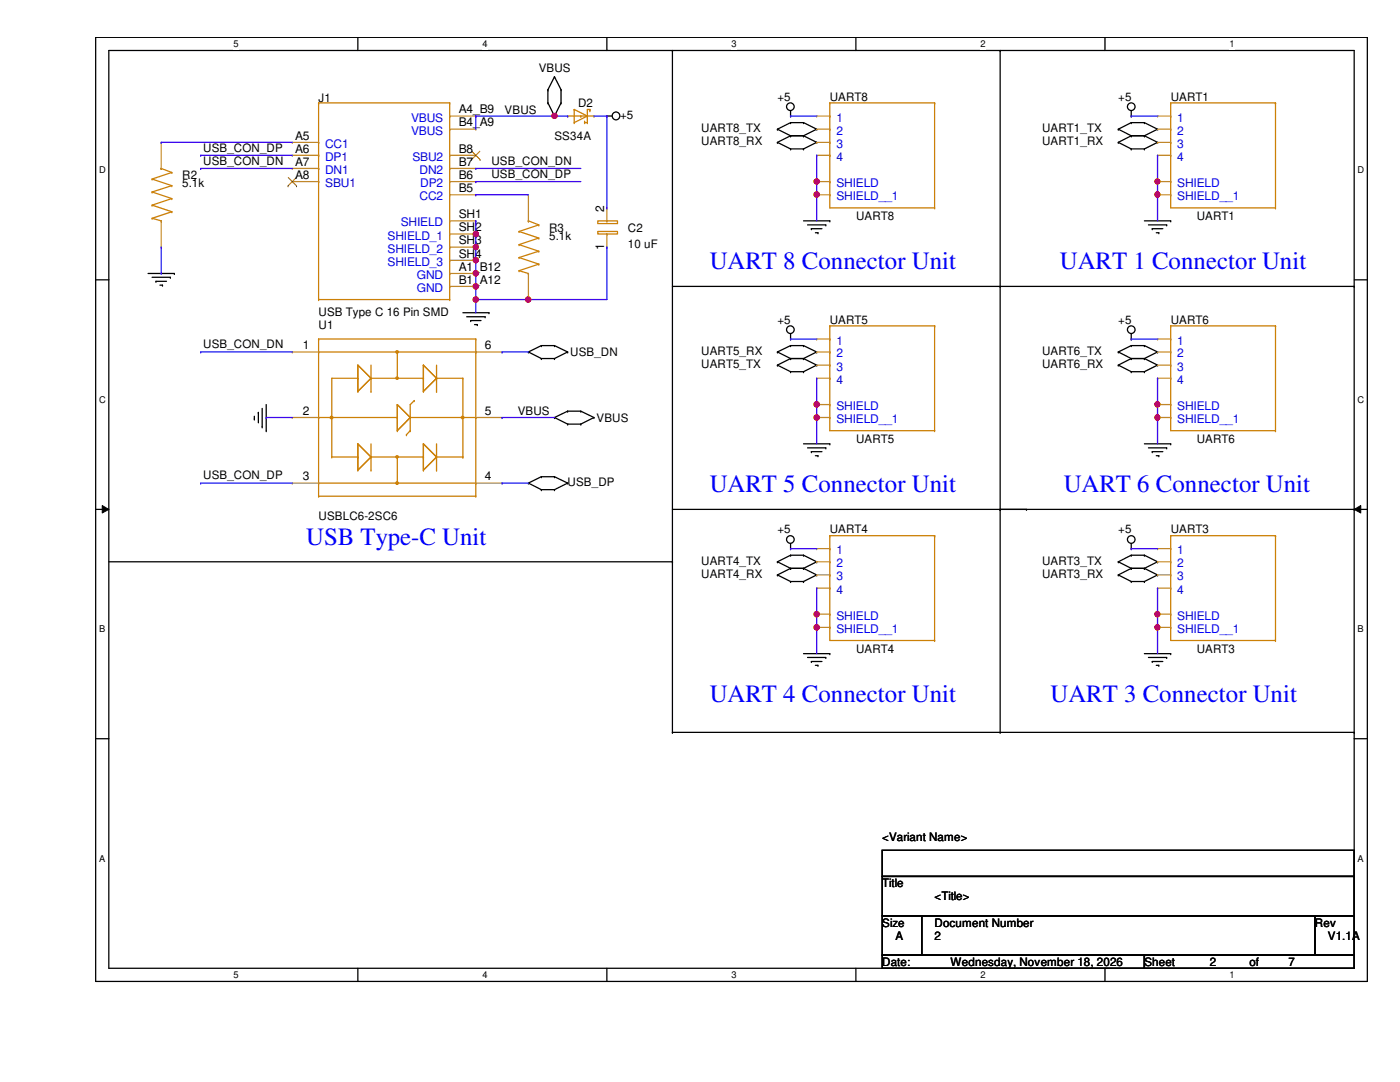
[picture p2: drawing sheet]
<svg xmlns="http://www.w3.org/2000/svg" width="279mm" height="216mm" viewBox="0 0 279 216" stroke-linecap="round" stroke-linejoin="round" font-family="sans-serif">
<path d="M19.1 7.5h253.8v188.3h-253.8zM21.7 10.1h248.6v183.1h-248.6z" fill="none" stroke="#000" stroke-width=".25"/>
<g fill="#fff">
<path d="M46.6 7.7h1v2.1h-1z"/>
<path d="M46.6 193.5h1v2.1h-1z"/>
</g>
<path d="M71.4 7.5v2.6M71.4 193.2v2.6" fill="none" stroke="#000" stroke-width=".25"/>
<g fill="#fff">
<path d="M96.3 7.7h1v2.1h-1z"/>
<path d="M96.3 193.5h1v2.1h-1z"/>
</g>
<path d="M121.1 7.5v2.6M121.1 193.2v2.6" fill="none" stroke="#000" stroke-width=".25"/>
<g fill="#fff">
<path d="M146 7.7h1v2.1h-1z"/>
<path d="M146 193.5h1v2.1h-1z"/>
</g>
<path d="M170.8 7.5v2.6M170.8 193.2v2.6" fill="none" stroke="#000" stroke-width=".25"/>
<g fill="#fff">
<path d="M195.7 7.7h1v2.1h-1z"/>
<path d="M195.7 193.5h1v2.1h-1z"/>
</g>
<path d="M220.5 7.5v2.6M220.5 193.2v2.6" fill="none" stroke="#000" stroke-width=".25"/>
<g fill="#fff">
<path d="M245.4 7.7h1v2.1h-1z"/>
<path d="M245.4 193.5h1v2.1h-1z"/>
<path d="M19.8 32.9h1.3v2.1h-1.3z"/>
<path d="M270.9 32.9h1.3v2.1h-1.3z"/>
<path d="M19.8 78.7h1.3v2.1h-1.3z"/>
<path d="M270.9 78.7h1.3v2.1h-1.3z"/>
</g>
<path d="M19.1 55.8h2.6M270.3 55.8h2.6" fill="none" stroke="#000" stroke-width=".25"/>
<g fill="#fff">
<path d="M19.8 124.5h1.2v2.1h-1.2z"/>
<path d="M270.9 124.5h1.3v2.1h-1.3z"/>
</g>
<path d="M19.1 101.6h2.6M270.3 101.6h2.6" fill="none" stroke="#000" stroke-width=".25"/>
<path d="M20.4 100.9l1.3 .7-1.3 .8zM270.3 101.6l1.3-.7v1.5z" fill="#000"/>
<path d="M20.4 100.9l1.3 .7-1.3 .8zM270.3 101.6l1.3-.7v1.5z" fill="none" stroke="#000" stroke-width=".2"/>
<g fill="#fff">
<path d="M19.8 170.3h1.2v2h-1.2z"/>
<path d="M270.9 170.3h1.3v2h-1.3z"/>
</g>
<g fill="none" stroke="#000" stroke-width=".25">
<path d="M109.3 17.9h.1M109.3 17.9v2.6M110.7 15.3h.1M110.7 15.3l-1.4 2.6M110.7 15.3l1.3 2.6M112 17.9h.1M112 17.9v2.6M134.2 10.1h.1M134.2 10.1v136M199.6 10.1h.1M199.6 10.1v136M109.3 20.5h.1"/>
<path d="M109.3 20.5l1.4 2.7M110.7 23.2h.1M112 20.5h.1M112 20.5l-1.3 2.7M121.1 23.2h.1M121.1 23.2h1.1M155.2 25.8h.1M155.2 28.4h.1M155.2 25.8l2.6 1.3M155.2 28.4l2.6 1.3M157.8 27.1h.1M157.8 24.5h.1"/>
<path d="M157.8 29.7h.1M157.8 23.2h.1M157.8 27.1h2.6M157.8 24.5h2.6M157.8 29.7h2.6M157.8 24.5l-2.6 1.3M157.8 27.1l-2.6 1.3M157.8 22.1v1.1M160.4 27.1h.1M160.4 24.5h.1M160.4 29.7h.1M160.4 24.5l2.6 1.3"/>
<path d="M160.4 27.1l2.6 1.3M163 25.8h.1M163 28.4h.1M163 25.8l-2.6 1.3M163 28.4l-2.6 1.3M223.2 25.8h.1M223.2 28.4h.1M223.2 25.8l2.6 1.3M223.2 28.4l2.6 1.3M225.8 27.1h.1M225.8 24.5h.1M225.8 29.7h.1"/>
<path d="M225.8 23.2h.1M225.8 27.1h2.6M225.8 24.5l-2.6 1.3M225.8 24.5h2.6M225.8 29.7h2.6M225.8 27.1l-2.6 1.3M225.8 22.1v1.1M228.4 27.1h.1M228.4 24.5h.1M228.4 29.7h.1M228.4 24.5l2.6 1.3M228.4 27.1l2.6 1.3"/>
<path d="M231 25.8h.1M231 28.4h.1M231 25.8l-2.6 1.3M231 28.4l-2.6 1.3M29.5 54.6h5.3M30.4 55.3h3.6M31.1 56.1h.1M31.1 56.1h2.1M31.9 56.9h.5M32.4 56.9h.1M34 55.3h.1M34.8 54.6h.1"/>
<path d="M134.2 57.1h136.1M160.4 44.1h5.2M161.2 44.9h3.6M161.9 45.6h.1M161.9 45.6h2.1M162.7 46.4h.5M163.2 46.4h.1M164.8 44.9h.1M165.6 44.1h.1M199.6 57.1h.1M228.4 44.1h5.2M229.2 44.9h3.6"/>
<path d="M230 45.6h.1M230 45.6h2.1M230.8 46.4h.5M231.3 46.4h.1M232.8 44.9h.1M233.6 44.1h.1M270.3 57.1h.1M92.4 62.4h5.2M93.1 63.2h3.7M93.9 64h.1M93.9 64h2.1M94.7 64.8h.6"/>
<path d="M95.3 64.8h.1M96.8 63.2h.1M97.6 62.4h.1M105.5 70.2h.1M105.5 70.2l2.5 1.3M108 69h.1M108 71.5h.1M108 69l-2.5 1.2M108 69h2.7M108 71.5h2.7M110.7 69h.1M110.7 71.5h.1"/>
<path d="M110.7 69l2.6 1.2M113.3 70.2h.1M113.3 70.2l-2.6 1.3M155.2 70.2h.1M155.2 72.9h.1M155.2 70.2l2.6 1.3M155.2 72.9l2.6 1.3M157.8 71.5h.1M157.8 69h.1M157.8 74.2h.1M157.8 67.6h.1M157.8 69h2.6"/>
<path d="M157.8 71.5h2.6M157.8 74.2h2.6M157.8 69l-2.6 1.2M157.8 71.5l-2.6 1.4M157.8 66.6v1M160.4 71.5h.1M160.4 69h.1M160.4 74.2h.1M160.4 69l2.6 1.2M160.4 71.5l2.6 1.4M163 70.2h.1M163 72.9h.1"/>
<path d="M163 70.2l-2.6 1.3M163 72.9l-2.6 1.3M223.2 70.2h.1M223.2 72.9h.1M223.2 70.2l2.6 1.3M223.2 72.9l2.6 1.3M225.8 71.5h.1M225.8 69h.1M225.8 74.2h.1M225.8 67.6h.1M225.8 69h2.6M225.8 71.5h2.6"/>
<path d="M225.8 69l-2.6 1.2M225.8 74.2h2.6M225.8 71.5l-2.6 1.4M225.8 66.6v1M228.4 71.5h.1M228.4 69h.1M228.4 74.2h.1M228.4 69l2.6 1.2M228.4 71.5l2.6 1.4M231 70.2h.1M231 72.9h.1M231 70.2l-2.6 1.3"/>
<path d="M231 72.9l-2.6 1.3M50.8 83.6h.1M50.8 83.1v.5M51.6 82.3h.1M51.6 82.3v2.1M52.3 85.2h.1M52.3 81.5v3.7M53.1 85.9h.1M53.1 80.7v5.2M105.5 96.4h.1M105.5 96.4l2.5 1.3M108 95.1h.1"/>
<path d="M108 97.7h.1M108 95.1l-2.5 1.3M108 95.1h2.7M108 97.7h2.7M110.7 95.1h.1M110.7 97.7h.1M110.7 83.3h.1M110.7 95.1l2.6 1.3M110.7 83.3l2.6 1.3M113.3 96.4h.1M113.3 82h.1M113.3 84.6h.1"/>
<path d="M113.3 96.4l-2.6 1.3M113.3 82l-2.6 1.3M113.3 82h2.6M113.3 84.6h2.6M115.9 82h.1M115.9 84.6h.1M115.9 82l2.6 1.3M118.5 83.3h.1M118.5 83.3l-2.6 1.3M160.4 88.6h5.2M161.2 89.4h3.6M161.9 90.1h.1"/>
<path d="M161.9 90.1h2.1M162.7 90.9h.5M163.2 90.9h.1M164.8 89.4h.1M165.6 88.6h.1M228.4 88.6h5.2M229.2 89.4h3.6M230 90.1h.1M230 90.1h2.1M230.8 90.9h.5M231.3 90.9h.1M232.8 89.4h.1"/>
<path d="M233.6 88.6h.1M21.7 112.1h112.5M134.2 112.1h.1M134.2 101.6h136.1M155.2 112.1h.1M155.2 114.7h.1M155.2 112.1l2.6 1.3M155.2 114.7l2.6 1.3M157.8 113.4h.1M157.8 110.8h.1M157.8 116h.1M157.8 109.5h.1"/>
<path d="M157.8 113.4h2.6M157.8 110.8l-2.6 1.3M157.8 110.8h2.6M157.8 116h2.6M157.8 113.4l-2.6 1.3M157.8 108.5v1M160.4 113.4h.1M160.4 110.8h.1M160.4 116h.1M160.4 110.8l2.6 1.3M160.4 113.4l2.6 1.3M163 112.1h.1"/>
<path d="M163 114.7h.1M163 112.1l-2.6 1.3M163 114.7l-2.6 1.3M199.6 101.6h.1M204.9 101.6h.1M223.2 112.1h.1M223.2 114.7h.1M223.2 112.1l2.6 1.3M223.2 114.7l2.6 1.3M225.8 113.4h.1M225.8 110.8h.1M225.8 116h.1"/>
<path d="M225.8 109.5h.1M225.8 113.4h2.6M225.8 110.8h2.6M225.8 116h2.6M225.8 110.8l-2.6 1.3M225.8 113.4l-2.6 1.3M225.8 108.5v1M228.4 113.4h.1M228.4 110.8h.1M228.4 116h.1M228.4 110.8l2.6 1.3M228.4 113.4l2.6 1.3"/>
<path d="M231 112.1h.1M231 114.7h.1M231 112.1l-2.6 1.3M231 114.7l-2.6 1.3M270.3 101.6h.1M160.4 130.4h5.2M161.2 131.2h3.6M161.9 132h.1M161.9 132h2.1M162.7 132.8h.5M163.2 132.8h.1M164.8 131.2h.1"/>
<path d="M165.6 130.4h.1M228.4 130.4h5.2M229.2 131.2h3.6M230 132h.1M230 132h2.1M230.8 132.8h.5M231.3 132.8h.1M232.8 131.2h.1M233.6 130.4h.1M19.1 147.4h2.6M134.2 146.1h.1M134.2 146.1h136.1"/>
<path d="M199.6 146.1h.1M270.3 146.1h.1M270.3 147.4h2.6M176.1 169.7h94.2v5.2h-94.2zM176.1 174.9h94.2v7.9h-94.2zM176.1 182.8h7.8v7.8h-7.8zM176.1 190.6h52.3v2.6h-52.3zM183.9 182.8h78.5v7.8h-78.5zM228.4 190.6h41.9v2.6h-41.9zM262.4 182.8h7.9v7.8h-7.9z"/>
<circle cx="122.9" cy="23.1" r=".77"/>
<circle cx="157.7" cy="21.3" r=".76"/>
<circle cx="225.8" cy="21.3" r=".76"/>
<circle cx="157.7" cy="65.8" r=".76"/>
<circle cx="225.8" cy="65.8" r=".76"/>
<circle cx="157.7" cy="107.6" r=".76"/>
<circle cx="225.8" cy="107.6" r=".76"/>
</g>
<g fill="none" stroke="#cc8006" stroke-width=".25">
<path d="M30.4 38.3h.1M30.4 35.7h.1M30.4 38.3l3.9 1.3M30.4 35.7l3.9 1.3M32.2 33.6h.1M32.2 33.6l2.1 .8M34.3 39.6h.1M34.3 37h.1M34.3 34.4h.1M34.3 39.6l-3.9 1.3M34.3 37l-3.9 1.3M34.3 34.4l-3.9 1.3"/>
<path d="M63.6 20.5h.1M63.6 31h.1M63.6 28.4h.1M63.6 36.2h.1M63.6 33.6h.1M63.6 20.5h26.1M63.6 20.5v39.3M89.7 20.5h.1M89.7 23.2h.1M89.7 36.2h.1M89.7 38.9h.1M89.7 31h.1"/>
<path d="M89.7 33.6h.1M89.7 25.8h.1M89.7 20.5v39.3M113.3 23.2h5.2M114.6 21.8h.1M114.6 24.5h.1M114.6 21.8l2.6 1.4M114.6 21.8v2.7M115.9 23.2h.1M116.7 24.5h.1M116.7 24.2h.1M116.7 24.5h.5"/>
<path d="M116.7 24.2v.3M117.2 23.2h.1M117.2 24.5h.1M117.2 23.2l-2.6 1.3M117.7 21.8h.1M117.7 22.1h.1M117.7 21.8h-.5v2.7M117.7 21.8v.3M165.6 20.5h.1M165.6 23.2h.1M165.6 25.8h.1M165.6 28.4h.1"/>
<path d="M165.6 31h.1M165.6 36.2h.1M165.6 38.9h.1M165.6 20.5h20.9M165.6 20.5v21h20.9M186.5 20.5h.1M186.5 20.5v21M233.6 20.5h.1M233.6 23.2h.1M233.6 25.8h.1M233.6 28.4h.1M233.6 31h.1"/>
<path d="M233.6 36.2h.1M233.6 38.9h.1M233.6 20.5h21M233.6 20.5v21h21M254.6 20.5h.1M254.6 20.5v21M30.4 43.6h.1M30.4 40.9h.1M30.4 43.6l1.8 .5M30.4 40.9l3.9 1.3M32.2 44.1h.1M34.3 42.2h.1"/>
<path d="M34.3 42.2l-3.9 1.4M63.6 59.8h.1M63.6 59.8h26.1M89.7 59.8h.1M89.7 44.1h.1M89.7 54.6h.1M89.7 46.7h.1M89.7 49.3h.1M89.7 51.9h.1M89.7 57.1h.1M103.6 54h.1M103.6 51.4h.1"/>
<path d="M103.6 48.8h.1M103.6 46.2h.1M103.6 54l1.9 .6M103.6 51.4l3.9 1.3M103.6 48.8l3.9 1.3M103.6 46.2l3.9 1.3M105.5 44.1h.1M105.5 54.6h.1M105.5 44.1l2 .8M107.5 52.7h.1M107.5 50.1h.1M107.5 47.5h.1"/>
<path d="M107.5 44.9h.1M107.5 52.7l-3.9 1.3M107.5 50.1l-3.9 1.3M107.5 47.5l-3.9 1.3M107.5 44.9l-3.9 1.3M119.3 46.2h3.9v.5h-3.9zM119.3 44.1h3.9v.5h-3.9zM121.1 44.1h.1M121.1 46.7h.1M186.5 41.5h.1M254.6 41.5h.1M63.6 67.6h.1"/>
<path d="M63.6 70.2h.1M63.6 67.6v31.4M63.6 70.2h31.4M63.6 67.6h31.4M71.4 72.9l2.6 2.6-2.6 2.6zM71.4 75.5h.1M71.4 72.9h.1M71.4 78.1h.1M71.4 75.5h-5.2v15.7M71.4 72.9v5.2M71.4 72.9l2.6 2.6M74 75.5h.1"/>
<path d="M74 78.1h.1M74 75.5h10.5M74 75.5l-2.6 2.6M74 72.9v5.2M79.3 75.5h.1M79.3 70.2h.1M79.3 70.2v5.3M82.7 79.9h.1M82.7 79.9l-.8 .8v5.2M84.5 72.9l2.6 2.6-2.6 2.6zM84.5 75.5h.1M84.5 72.9h.1"/>
<path d="M84.5 78.1h.1M84.5 72.9v5.2M84.5 72.9l2.6 2.6M87.1 75.5h.1M87.1 78.1h.1M87.1 75.5h5.3M87.1 75.5l-2.6 2.6M87.1 72.9v5.2M92.4 75.5h.1M92.4 75.5v15.7M95 70.2h.1M95 67.6h.1"/>
<path d="M95 67.6v31.4M165.6 65h.1M165.6 67.6h.1M165.6 70.2h.1M165.6 72.9h.1M165.6 75.5h.1M165.6 65h20.9M165.6 65v20.9h20.9M186.5 65h.1M186.5 65v20.9M233.6 65h.1M233.6 67.6h.1"/>
<path d="M233.6 70.2h.1M233.6 72.9h.1M233.6 75.5h.1M233.6 65h21M233.6 65v20.9h21M254.6 65h.1M254.6 65v20.9M63.6 83.3h.1M63.6 99h.1M63.6 96.4h.1M63.6 83.3h15.7M63.6 96.4h31.4"/>
<path d="M63.6 99h31.4M66.2 83.3h.1M66.2 91.2h.1M66.2 91.2h5.2M71.4 88.6l2.6 2.6-2.6 2.6zM71.4 91.2h.1M71.4 88.6h.1M71.4 93.8h.1M71.4 88.6v5.2M71.4 88.6l2.6 2.6M74 91.2h.1M74 93.8h.1"/>
<path d="M74 88.6v5.2M74 91.2h10.5M74 91.2l-2.6 2.6M79.3 80.7l2.6 2.6-2.6 2.6zM79.3 91.2h.1M79.3 83.3h.1M79.3 80.7h.1M79.3 85.9h.1M79.3 96.4h.1M79.3 80.7v5.2M79.3 91.2v5.2M79.3 80.7l2.6 2.6"/>
<path d="M81.1 86.7h.1M81.9 83.3h.1M81.9 85.9h.1M81.9 83.3h13.1M81.9 83.3l-2.6 2.6M81.9 85.9l-.8 .8M84.5 88.6l2.6 2.6-2.6 2.6zM84.5 91.2h.1M84.5 88.6h.1M84.5 93.8h.1M84.5 88.6v5.2M84.5 88.6l2.6 2.6"/>
<path d="M87.1 91.2h.1M87.1 93.8h.1M87.1 88.6v5.2M87.1 91.2h5.3M87.1 91.2l-2.6 2.6M92.4 91.2h.1M92.4 83.3h.1M95 83.3h.1M95 99h.1M95 96.4h.1M165.6 80.7h.1M165.6 83.3h.1"/>
<path d="M186.5 85.9h.1M233.6 80.7h.1M233.6 83.3h.1M254.6 85.9h.1M165.6 106.9h.1M165.6 109.5h.1M165.6 112.1h.1M165.6 114.7h.1M165.6 117.3h.1M165.6 106.9v20.9h20.9M165.6 106.9h20.9M186.5 106.9h.1"/>
<path d="M186.5 106.9v20.9M233.6 106.9h.1M233.6 109.5h.1M233.6 112.1h.1M233.6 114.7h.1M233.6 117.3h.1M233.6 106.9v20.9h21M233.6 106.9h21M254.6 106.9h.1M254.6 106.9v20.9M165.6 122.6h.1M165.6 125.2h.1"/>
<path d="M186.5 127.8h.1M233.6 122.6h.1M233.6 125.2h.1M254.6 127.8h.1"/>
<circle cx="79.2" cy="70.2" r=".26"/>
<circle cx="79.3" cy="75.4" r=".25"/>
<circle cx="66.2" cy="83.3" r=".26"/>
<circle cx="79.2" cy="96.4" r=".26"/>
<circle cx="79.3" cy="91.2" r=".25"/>
<circle cx="92.3" cy="83.3" r=".26"/>
</g>
<g fill="none" stroke="#a84" stroke-width=".25">
<path d="M32.2 28.4h.1M32.2 28.4v5.2M58.3 31h.1M58.3 28.4h.1M58.3 36.2h.1M58.3 33.6h.1M58.3 31h5.3M58.3 28.4h5.3M58.3 36.2h5.3M58.3 33.6h5.3M89.7 31h5.3M89.7 36.2h5.3"/>
<path d="M89.7 33.6h5.3M89.7 23.2h5.3M89.7 38.9h5.3M89.7 25.8h5.3M95 23.2h.1M95 36.2h.1M95 38.9h.1M95 31h.1M95 33.6h.1M95 25.8h.1M105.5 38.9h.1M105.5 38.9v5.2"/>
<path d="M113.3 23.2h.1M118.5 23.2h.1M163 38.9h.1M163 36.2h.1M163 23.2h.1M163 25.8h.1M163 28.4h.1M163 31h.1M163 31h2.6M163 28.4h2.6M163 36.2h2.6M163 23.2h2.6"/>
<path d="M163 38.9h2.6M163 25.8h2.6M231 38.9h.1M231 36.2h.1M231 23.2h.1M231 25.8h.1M231 28.4h.1M231 31h.1M231 31h2.6M231 28.4h2.6M231 36.2h2.6M231 23.2h2.6"/>
<path d="M231 38.9h2.6M231 25.8h2.6M32.2 49.3h.1M32.2 44.1v5.2M89.7 44.1h5.3M89.7 54.6h5.3M89.7 46.7h5.3M89.7 49.3h5.3M89.7 51.9h5.3M89.7 57.1h5.3M95 44.1h.1M95 54.6h.1"/>
<path d="M95 46.7h.1M95 49.3h.1M95 51.9h.1M95 57.1h.1M105.5 59.8h.1M105.5 54.6v5.2M121.1 49.3h.1M121.1 41.5h.1M121.1 41.5v2.6M121.1 46.7v2.6M58.3 70.2h.1M58.3 70.2h5.3"/>
<path d="M95 70.2h5.2M100.2 70.2h.1M163 67.6h.1M163 70.2h.1M163 72.9h.1M163 75.5h.1M163 70.2h2.6M163 67.6h2.6M163 72.9h2.6M163 75.5h2.6M231 67.6h.1M231 70.2h.1"/>
<path d="M231 72.9h.1M231 75.5h.1M231 70.2h2.6M231 67.6h2.6M231 72.9h2.6M231 75.5h2.6M58.3 83.3h.1M58.3 96.4h.1M58.3 83.3h5.3M58.3 96.4h5.3M95 83.3h5.2M95 96.4h5.2"/>
<path d="M100.2 96.4h.1M100.2 83.3h.1M163 83.3h.1M163 80.7h.1M163 83.3h2.6M163 80.7h2.6M231 83.3h.1M231 80.7h.1M231 83.3h2.6M231 80.7h2.6M163 109.5h.1M163 112.1h.1"/>
<path d="M163 114.7h.1M163 117.3h.1M163 109.5h2.6M163 112.1h2.6M163 114.7h2.6M163 117.3h2.6M231 109.5h.1M231 112.1h.1M231 114.7h.1M231 117.3h.1M231 109.5h2.6M231 112.1h2.6"/>
<path d="M231 114.7h2.6M231 117.3h2.6M163 125.2h.1M163 122.6h.1M163 125.2h2.6M163 122.6h2.6M231 125.2h.1M231 122.6h.1M231 125.2h2.6M231 122.6h2.6"/>
</g>
<path d="M57.5 37.1h.1M57.5 35.4l1.7 1.7M59.1 35.4l-1.6 1.7M59.2 37.1h.1M94.1 31.8h.1M94.1 30.2l1.7 1.6M95.8 30.2l-1.7 1.6M95.8 31.8h.1" fill="none" stroke="#804000" stroke-width=".2"/>
<path d="M95 44.1h.1M95 44.1v2.6" fill="none" stroke="#4200ff" stroke-width=".25"/>
<circle cx="95" cy="46.7" r=".51" fill="#f00"/>
<circle cx="95" cy="46.7" r=".51" fill="none" stroke="#f00" stroke-width=".25"/>
<path d="M95 46.7h.1M95 49.3h.1M95 46.7v5.2" fill="none" stroke="#4200ff" stroke-width=".25"/>
<circle cx="95" cy="49.3" r=".5" fill="#f00"/>
<circle cx="95" cy="49.3" r=".5" fill="none" stroke="#f00" stroke-width=".25"/>
<path d="M95 51.9h.1M95 51.9v2.7" fill="none" stroke="#4200ff" stroke-width=".25"/>
<circle cx="95" cy="51.9" r=".51" fill="#f00"/>
<circle cx="95" cy="51.9" r=".51" fill="none" stroke="#f00" stroke-width=".25"/>
<path d="M95 54.6h.1M95 54.6v2.5" fill="none" stroke="#4200ff" stroke-width=".25"/>
<circle cx="95" cy="57.1" r=".51" fill="#f00"/>
<circle cx="95" cy="57.1" r=".51" fill="none" stroke="#f00" stroke-width=".25"/>
<circle cx="95" cy="54.5" r=".51" fill="#f00"/>
<circle cx="95" cy="54.5" r=".51" fill="none" stroke="#f00" stroke-width=".25"/>
<path d="M95 23.2h.1M95 33.6h.1M95 36.2h.1M95 23.2v2.6M95 23.2h15.7M95 33.6h20.9M95 36.2h20.9M95 57.1h.1M95 59.8h.1M95 57.1v5.3M95 59.8h10.5" fill="none" stroke="#4200ff" stroke-width=".25"/>
<circle cx="95" cy="59.8" r=".51" fill="#f00"/>
<circle cx="95" cy="59.8" r=".51" fill="none" stroke="#f00" stroke-width=".25"/>
<g fill="none" stroke="#4200ff" stroke-width=".25">
<path d="M32.2 28.4h.1M32.2 28.4h26.1M40 31h.1M40 33.6h.1M40 31h18.3M40 33.6h18.3M95 38.9h.1M95 38.9h10.5M121.1 23.2v18.3M32.2 54.6h.1M32.2 49.3v5.3M105.5 59.8h.1"/>
<path d="M105.5 59.8h15.6M121.1 41.5h.1M40 70.2h.1M40 70.2h18.3M100.2 70.2h.1M100.2 70.2h5.3M40 96.4h.1M40 96.4h18.3M53.1 83.3h.1M53.1 83.3h5.2M100.2 96.4h.1M100.2 83.3h.1"/>
<path d="M100.2 96.4h5.3M100.2 83.3h10.5"/>
</g>
<circle cx="105.4" cy="59.8" r=".51" fill="#f00"/>
<circle cx="105.4" cy="59.8" r=".51" fill="none" stroke="#f00" stroke-width=".25"/>
<path d="M121.1 49.3h.1M121.1 49.3v10.5M231 83.3h.1M231 80.7v7.9" fill="none" stroke="#4200ff" stroke-width=".25"/>
<circle cx="231" cy="83.3" r=".5" fill="#f00"/>
<circle cx="231" cy="83.3" r=".5" fill="none" stroke="#f00" stroke-width=".25"/>
<path d="M231 75.5h.1M231 75.5v5.2" fill="none" stroke="#4200ff" stroke-width=".25"/>
<circle cx="231" cy="80.7" r=".5" fill="#f00"/>
<circle cx="231" cy="80.7" r=".5" fill="none" stroke="#f00" stroke-width=".25"/>
<path d="M225.8 23.2h.1M225.8 23.2h5.2M231 31h.1M231 31v5.2M225.8 67.6h.1M225.8 67.6h5.2" fill="none" stroke="#4200ff" stroke-width=".25"/>
<circle cx="231" cy="36.2" r=".49" fill="#f00"/>
<circle cx="231" cy="36.2" r=".49" fill="none" stroke="#f00" stroke-width=".25"/>
<path d="M231 36.2h.1M231 36.2v2.7" fill="none" stroke="#4200ff" stroke-width=".25"/>
<circle cx="231" cy="38.8" r=".5" fill="#f00"/>
<circle cx="231" cy="38.8" r=".5" fill="none" stroke="#f00" stroke-width=".25"/>
<path d="M231 38.9h.1M231 38.9v5.2M157.8 67.6h.1M157.8 67.6h5.2M163 75.5h.1M163 75.5v5.2" fill="none" stroke="#4200ff" stroke-width=".25"/>
<circle cx="163" cy="80.7" r=".51" fill="#f00"/>
<circle cx="163" cy="80.7" r=".51" fill="none" stroke="#f00" stroke-width=".25"/>
<path d="M163 83.3h.1M163 80.7v2.6" fill="none" stroke="#4200ff" stroke-width=".25"/>
<circle cx="163" cy="83.3" r=".51" fill="#f00"/>
<circle cx="163" cy="83.3" r=".51" fill="none" stroke="#f00" stroke-width=".25"/>
<path d="M163 83.3h.1M163 83.3v5.3M157.8 109.5h.1M157.8 109.5h5.2M163 117.3h.1M163 117.3v7.9M163 122.6h.1" fill="none" stroke="#4200ff" stroke-width=".25"/>
<circle cx="163" cy="122.5" r=".51" fill="#f00"/>
<circle cx="163" cy="122.5" r=".51" fill="none" stroke="#f00" stroke-width=".25"/>
<path d="M163 125.2h.1M163 125.2v5.2" fill="none" stroke="#4200ff" stroke-width=".25"/>
<circle cx="163" cy="125.2" r=".51" fill="#f00"/>
<circle cx="163" cy="125.2" r=".51" fill="none" stroke="#f00" stroke-width=".25"/>
<path d="M225.8 109.5h.1M225.8 109.5h5.2M231 117.3h.1M231 117.3v5.3" fill="none" stroke="#4200ff" stroke-width=".25"/>
<circle cx="231" cy="122.5" r=".5" fill="#f00"/>
<circle cx="231" cy="122.5" r=".5" fill="none" stroke="#f00" stroke-width=".25"/>
<path d="M231 125.2h.1M231 122.6v7.8" fill="none" stroke="#4200ff" stroke-width=".25"/>
<circle cx="231" cy="125.2" r=".5" fill="#f00"/>
<circle cx="231" cy="125.2" r=".5" fill="none" stroke="#f00" stroke-width=".25"/>
<path d="M157.8 23.2h.1M157.8 23.2h5.2M163 31h.1M163 31v5.2" fill="none" stroke="#4200ff" stroke-width=".25"/>
<circle cx="163" cy="36.2" r=".5" fill="#f00"/>
<circle cx="163" cy="36.2" r=".5" fill="none" stroke="#f00" stroke-width=".25"/>
<path d="M163 36.2h.1M163 38.9h.1M163 36.2v7.9" fill="none" stroke="#4200ff" stroke-width=".25"/>
<circle cx="163" cy="38.8" r=".51" fill="#f00"/>
<circle cx="163" cy="38.8" r=".51" fill="none" stroke="#f00" stroke-width=".25"/>
<path d="M110.7 23.2h2.6M113.3 23.2h.1" fill="none" stroke="#4200ff" stroke-width=".25"/>
<circle cx="110.7" cy="23.1" r=".5" fill="#f00"/>
<circle cx="110.7" cy="23.1" r=".5" fill="none" stroke="#f00" stroke-width=".25"/>
<path d="M118.5 23.2h2.6M121.1 23.2h.1" fill="none" stroke="#4200ff" stroke-width=".25"/>
<circle cx="95" cy="46.7" r=".51" fill="#f00"/>
<circle cx="95" cy="46.7" r=".51" fill="none" stroke="#f00" stroke-width=".25"/>
<circle cx="95" cy="49.3" r=".5" fill="#f00"/>
<circle cx="95" cy="49.3" r=".5" fill="none" stroke="#f00" stroke-width=".25"/>
<circle cx="95" cy="51.9" r=".51" fill="#f00"/>
<circle cx="95" cy="51.9" r=".51" fill="none" stroke="#f00" stroke-width=".25"/>
<circle cx="95" cy="57.1" r=".51" fill="#f00"/>
<circle cx="95" cy="57.1" r=".51" fill="none" stroke="#f00" stroke-width=".25"/>
<circle cx="95" cy="54.5" r=".51" fill="#f00"/>
<circle cx="95" cy="54.5" r=".51" fill="none" stroke="#f00" stroke-width=".25"/>
<circle cx="95" cy="59.8" r=".51" fill="#f00"/>
<circle cx="95" cy="59.8" r=".51" fill="none" stroke="#f00" stroke-width=".25"/>
<circle cx="105.4" cy="59.8" r=".51" fill="#f00"/>
<circle cx="105.4" cy="59.8" r=".51" fill="none" stroke="#f00" stroke-width=".25"/>
<circle cx="231" cy="83.3" r=".5" fill="#f00"/>
<circle cx="231" cy="83.3" r=".5" fill="none" stroke="#f00" stroke-width=".25"/>
<circle cx="231" cy="80.7" r=".5" fill="#f00"/>
<circle cx="231" cy="80.7" r=".5" fill="none" stroke="#f00" stroke-width=".25"/>
<circle cx="231" cy="36.2" r=".49" fill="#f00"/>
<circle cx="231" cy="36.2" r=".49" fill="none" stroke="#f00" stroke-width=".25"/>
<circle cx="231" cy="38.8" r=".5" fill="#f00"/>
<circle cx="231" cy="38.8" r=".5" fill="none" stroke="#f00" stroke-width=".25"/>
<circle cx="163" cy="80.7" r=".51" fill="#f00"/>
<circle cx="163" cy="80.7" r=".51" fill="none" stroke="#f00" stroke-width=".25"/>
<circle cx="163" cy="83.3" r=".51" fill="#f00"/>
<circle cx="163" cy="83.3" r=".51" fill="none" stroke="#f00" stroke-width=".25"/>
<circle cx="163" cy="122.5" r=".51" fill="#f00"/>
<circle cx="163" cy="122.5" r=".51" fill="none" stroke="#f00" stroke-width=".25"/>
<circle cx="163" cy="125.2" r=".51" fill="#f00"/>
<circle cx="163" cy="125.2" r=".51" fill="none" stroke="#f00" stroke-width=".25"/>
<circle cx="231" cy="122.5" r=".5" fill="#f00"/>
<circle cx="231" cy="122.5" r=".5" fill="none" stroke="#f00" stroke-width=".25"/>
<circle cx="231" cy="125.2" r=".5" fill="#f00"/>
<circle cx="231" cy="125.2" r=".5" fill="none" stroke="#f00" stroke-width=".25"/>
<circle cx="163" cy="36.2" r=".5" fill="#f00"/>
<circle cx="163" cy="36.2" r=".5" fill="none" stroke="#f00" stroke-width=".25"/>
<circle cx="163" cy="38.8" r=".51" fill="#f00"/>
<circle cx="163" cy="38.8" r=".51" fill="none" stroke="#f00" stroke-width=".25"/>
<circle cx="110.7" cy="23.1" r=".5" fill="#f00"/>
<circle cx="110.7" cy="23.1" r=".5" fill="none" stroke="#f00" stroke-width=".25"/>
<g font-size="5" fill="#00f">
<text x="141.6" y="53.7">UART 8 Connector Unit</text>
<text x="211.5" y="53.7">UART 1 Connector Unit</text>
<text x="141.6" y="98.2">UART 5 Connector Unit</text>
<text x="212.3" y="98.2">UART 6 Connector Unit</text>
<text x="61.1" y="108.7">USB Type-C Unit</text>
<text x="141.6" y="140">UART 4 Connector Unit</text>
<text x="209.7" y="140">UART 3 Connector Unit</text>
</g>
<g font-size="2.4">
<text x="91.6" y="22.6">A4_B9</text>
<text x="58.9" y="27.9">A5</text>
<text x="91.6" y="25.2">B4_A9</text>
<text x="58.9" y="30.4">A6</text>
<text x="58.9" y="35.7">A8</text>
<text x="58.9" y="33.1">A7</text>
<text x="91.6" y="35.7">B6</text>
<text x="91.6" y="30.4">B8</text>
<text x="91.6" y="33.1">B7</text>
<text x="91.6" y="38.3">B5</text>
<text x="91.6" y="43.5">SH1</text>
<text x="91.6" y="46.1">SH2</text>
<text x="120.6" y="42.2" transform="rotate(-90 120.6 42.2)">2</text>
<text x="91.6" y="48.8">SH3</text>
<text x="91.6" y="51.4">SH4</text>
<text x="120.6" y="49.9" transform="rotate(-90 120.6 49.9)">1</text>
<text x="91.6" y="54">A1_B12</text>
<text x="91.6" y="56.6">B1_A12</text>
<text x="60.5" y="69.7">1</text>
<text x="96.8" y="69.7">6</text>
<text x="60.5" y="82.8">2</text>
<text x="96.8" y="82.8">5</text>
<text x="60.5" y="95.8">3</text>
<text x="96.8" y="95.8">4</text>
</g>
<g font-size="2.4" fill="#00c">
<text x="64.9" y="29.5">CC1</text>
<text x="82" y="24.3">VBUS</text>
<text x="82" y="26.9">VBUS</text>
<text x="166.9" y="24.3">1</text>
<text x="166.9" y="26.9">2</text>
<text x="166.9" y="29.5">3</text>
<text x="234.9" y="24.3">1</text>
<text x="234.9" y="26.9">2</text>
<text x="234.9" y="29.5">3</text>
<text x="64.9" y="32.1">DP1</text>
<text x="64.9" y="34.7">DN1</text>
<text x="82.3" y="32.1">SBU2</text>
<text x="83.7" y="34.7">DN2</text>
<text x="166.9" y="32.1">4</text>
<text x="234.9" y="32.1">4</text>
<text x="64.9" y="37.3">SBU1</text>
<text x="83.7" y="40">CC2</text>
<text x="83.9" y="37.3">DP2</text>
<text x="166.9" y="40">SHIELD__1</text>
<text x="166.9" y="37.3">SHIELD</text>
<text x="234.9" y="40">SHIELD__1</text>
<text x="234.9" y="37.3">SHIELD</text>
<text x="77.3" y="47.8">SHIELD_1</text>
<text x="80" y="45.2">SHIELD</text>
<text x="77.3" y="50.4">SHIELD_2</text>
<text x="77.3" y="53">SHIELD_3</text>
<text x="83.2" y="55.7">GND</text>
<text x="83.2" y="58.3">GND</text>
<text x="166.9" y="68.7">1</text>
<text x="166.9" y="71.3">2</text>
<text x="234.9" y="68.7">1</text>
<text x="234.9" y="71.3">2</text>
<text x="166.9" y="74">3</text>
<text x="166.9" y="76.6">4</text>
<text x="234.9" y="74">3</text>
<text x="234.9" y="76.6">4</text>
<text x="166.9" y="81.8">SHIELD</text>
<text x="234.9" y="81.8">SHIELD</text>
<text x="166.9" y="84.4">SHIELD__1</text>
<text x="234.9" y="84.4">SHIELD__1</text>
<text x="166.9" y="110.6">1</text>
<text x="166.9" y="113.2">2</text>
<text x="234.9" y="110.6">1</text>
<text x="234.9" y="113.2">2</text>
<text x="166.9" y="115.8">3</text>
<text x="166.9" y="118.4">4</text>
<text x="234.9" y="115.8">3</text>
<text x="234.9" y="118.4">4</text>
<text x="166.9" y="123.7">SHIELD</text>
<text x="234.9" y="123.7">SHIELD</text>
<text x="166.9" y="126.3">SHIELD__1</text>
<text x="234.9" y="126.3">SHIELD__1</text>
</g>
<g font-size="2.3">
<text x="107.5" y="14.3">VBUS</text>
<text x="63.6" y="20.4">J1</text>
<text x="100.7" y="22.6">VBUS</text>
<text x="115.4" y="21.4">D2</text>
<text x="123.7" y="23.7">+5</text>
<text x="155.2" y="20.1">+5</text>
<text x="165.6" y="20.1">UART8</text>
<text x="223.2" y="20.1">+5</text>
<text x="233.6" y="20.1">UART1</text>
<text x="110.7" y="27.9">SS34A</text>
<text x="140" y="26.4">UART8_TX</text>
<text x="140" y="29">UART8_RX</text>
<text x="208" y="26.4">UART1_TX</text>
<text x="208" y="29">UART1_RX</text>
<text x="36.4" y="35.8">R2</text>
<text x="40.6" y="30.3">USB_CON_DP</text>
<text x="40.6" y="32.9">USB_CON_DN</text>
<text x="98.1" y="32.9">USB_CON_DN</text>
<text x="98.1" y="35.5">USB_CON_DP</text>
<text x="36.4" y="37.3">5.1k</text>
<text x="109.6" y="46.2">R3</text>
<text x="109.6" y="47.8">5.1k</text>
<text x="125.3" y="46.2">C2</text>
<text x="170.9" y="43.9">UART8</text>
<text x="238.8" y="43.9">UART1</text>
<text x="125.3" y="49.4">10 uF</text>
<text x="63.6" y="63">USB Type C 16 Pin SMD</text>
<text x="63.6" y="65.6">U1</text>
<text x="155.2" y="64.6">+5</text>
<text x="165.6" y="64.6">UART5</text>
<text x="223.2" y="64.6">+5</text>
<text x="233.6" y="64.6">UART6</text>
<text x="40.6" y="69.5">USB_CON_DN</text>
<text x="113.8" y="71.1">USB_DN</text>
<text x="140" y="70.8">UART5_RX</text>
<text x="208" y="70.8">UART6_TX</text>
<text x="140" y="73.4">UART5_TX</text>
<text x="208" y="73.4">UART6_RX</text>
<text x="103.3" y="82.8">VBUS</text>
<text x="119" y="84.2">VBUS</text>
<text x="170.9" y="88.3">UART5</text>
<text x="238.8" y="88.3">UART6</text>
<text x="40.6" y="95.7">USB_CON_DP</text>
<text x="113.3" y="97">USB_DP</text>
<text x="63.6" y="103.8">USBLC6-2SC6</text>
<text x="155.2" y="106.4">+5</text>
<text x="165.6" y="106.4">UART4</text>
<text x="223.2" y="106.4">+5</text>
<text x="233.6" y="106.4">UART3</text>
<text x="140" y="112.7">UART4_TX</text>
<text x="208" y="112.7">UART3_TX</text>
<text x="140" y="115.3">UART4_RX</text>
<text x="208" y="115.3">UART3_RX</text>
<text x="170.9" y="130.2">UART4</text>
<text x="238.8" y="130.2">UART3</text>
<text x="176.1" y="167.9">&lt;Variant Name&gt;</text>
<text x="176.1" y="177">Title</text>
<text x="186.5" y="179.7">&lt;Title&gt;</text>
<text x="176.1" y="184.9">Size</text>
<text x="186.5" y="184.9">Document Number</text>
<text x="262.4" y="184.9">Rev</text>
<text x="178.7" y="187.5">A</text>
<text x="186.5" y="187.5">2</text>
<text x="265" y="187.5">V1.1A</text>
<text x="176.1" y="192.7">Date:</text>
<text x="189.7" y="192.7">Wednesday, November 18, 2026</text>
<text x="228.4" y="192.7">Sheet</text>
<text x="241.5" y="192.7">2</text>
<text x="249.3" y="192.7">of</text>
<text x="257.2" y="192.7">7</text>
</g>
<g font-size="1.9">
<text x="46.6" y="9.4">5</text>
<text x="96.3" y="9.4">4</text>
<text x="146" y="9.4">3</text>
<text x="195.7" y="9.4">2</text>
<text x="245.4" y="9.4">1</text>
<text x="19.8" y="34.6">D</text>
<text x="270.9" y="34.6">D</text>
<text x="19.8" y="80.3">C</text>
<text x="270.9" y="80.3">C</text>
<text x="19.8" y="126.2">B</text>
<text x="270.9" y="126.2">B</text>
<text x="19.8" y="171.9">A</text>
<text x="270.9" y="171.9">A</text>
<text x="46.6" y="195.2">5</text>
<text x="96.3" y="195.2">4</text>
<text x="146" y="195.2">3</text>
<text x="195.7" y="195.2">2</text>
<text x="245.4" y="195.2">1</text>
</g>
</svg>
